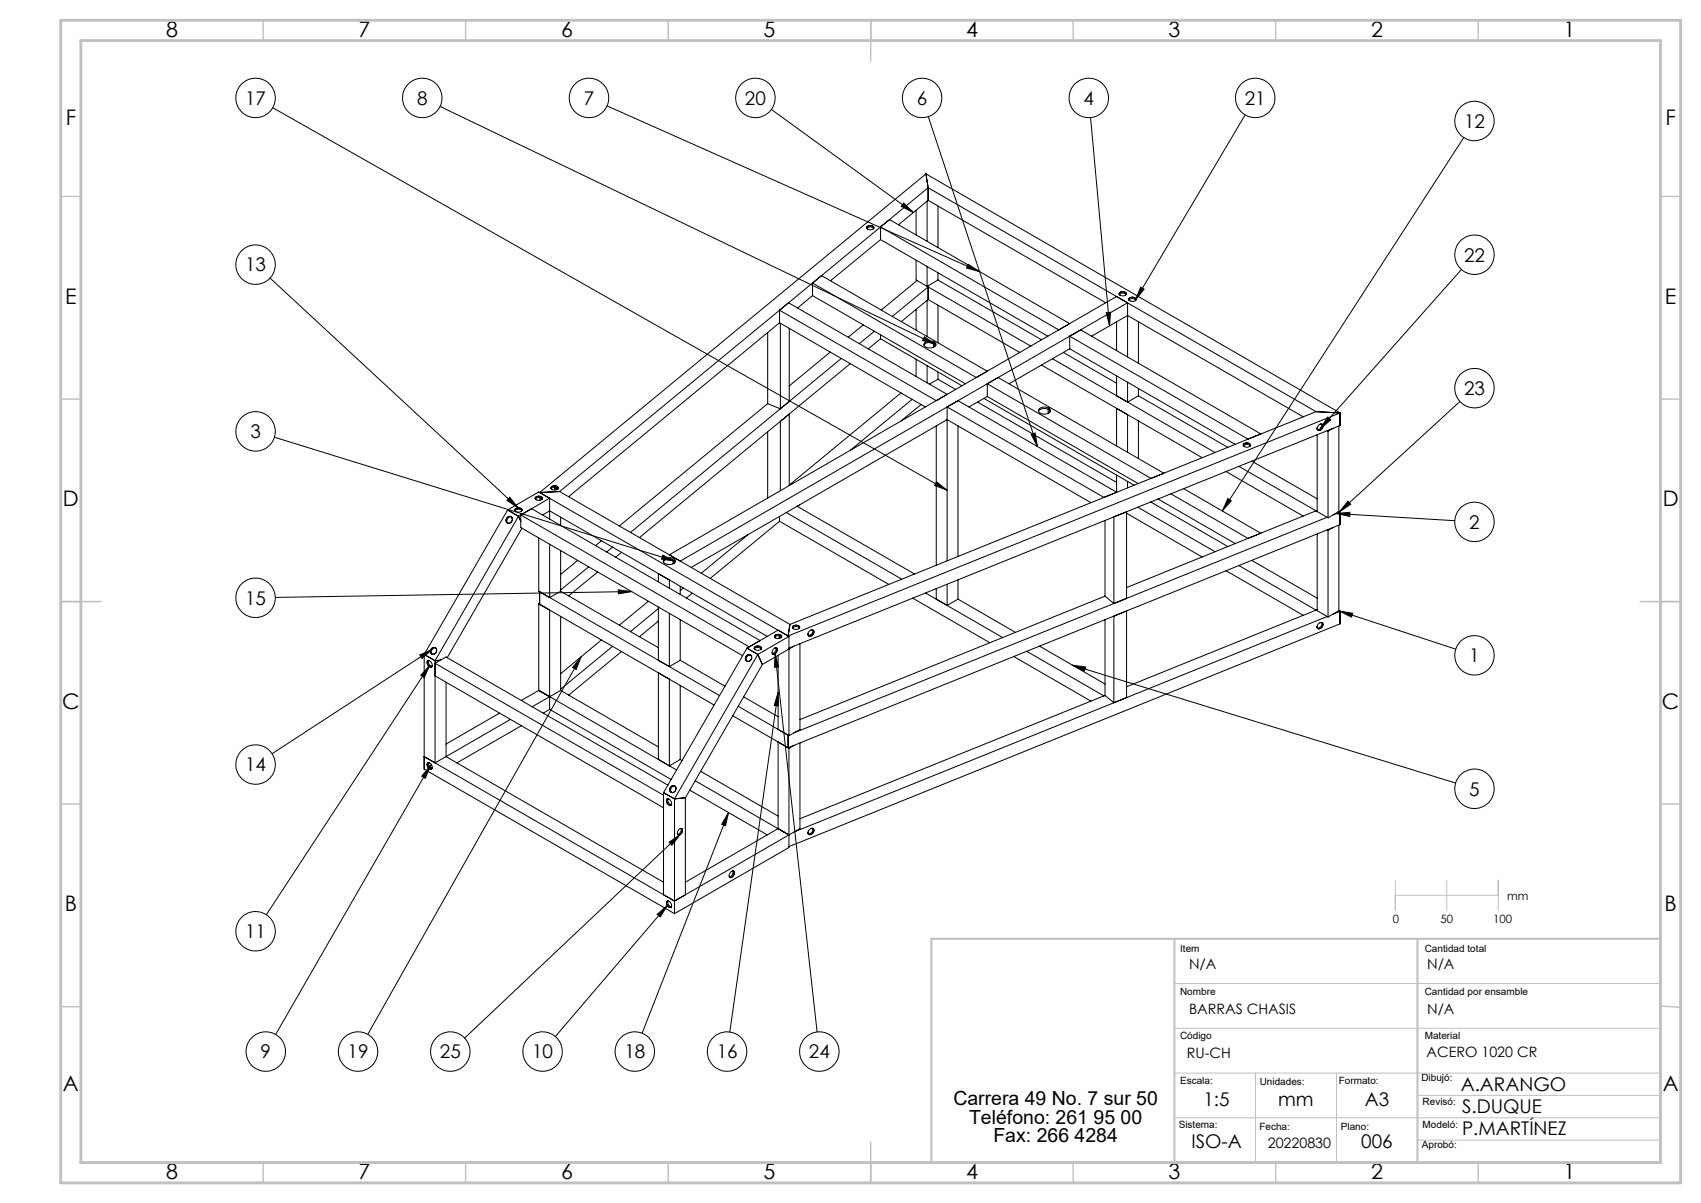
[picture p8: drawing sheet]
<svg xmlns="http://www.w3.org/2000/svg" width="420mm" height="297mm" viewBox="0 0 420 297" stroke-linecap="round" stroke-linejoin="round" font-family="sans-serif">
<g fill="none" stroke="#000" stroke-width=".25">
<path d="M67.3 26.6l166.6 94.4M108.7 26.3l122.3 58.8M149.9 26.1l92 41M190.5 27l35 25.5M229.2 28.8l27 81.4M269.3 29l4.7 51.4M307.4 28.4l-27 45.6M361.4 34l-59.6 92.1M214 56.4a1.25 1.25 0 0 1 1.7 0M214.1 55.9a.93 .93 0 0 1 1-.3 .93 .93 0 0 1 .6 .8 1.07 1.07 0 0 1-1.7-.2zM214.2 56.5l-.1-.1a.65 .65 0 0 1 .2-.7 .65 .65 0 0 1 .8 0l.7 .4-.2 .4M217.4 56l2.2-1.8 44.5 25.7-2.7 1.6z"/>
<path d="M217.4 59.2l41.3 23.8M217.4 59.2l-12.3 10.1M217.4 56v3.2M223.1 50.1l2.4 2.4-3-1.6zM226.2 51.9v6.1M228.6 42.9l-95.4 78.7 5-.2M228.6 42.9l.6 3.5M228.6 42.9l102.3 59M228.9 49.7v9.8M229.2 46.4l-91 75M229.2 46.4v3.1M229.2 49.5l-7.3 6"/>
<path d="M229.2 46.4l95.7 55.2M229.2 49.5l43.8 25.3M231.6 50.9v10.2M66.7 68.6l61.3 56.8M192.5 79.7l-52.1 42.9M192.5 79.7l36 20.8M192.5 79.7v-3.1l38.7 22.3M192.7 79.8v21.1l-3.2-1.2M194.7 74.8l39.2 22.6M200.6 73l-3.7 3.1M200.6 73l37.8 21.8M202.8 68l41 23.6-2.7 1.6-40.5-23.3v3.1"/>
<path d="M226.2 64.2v4.9l2.7 1.6M226.2 76.4v5.1M226.4 69.2l-8.8 7.3M228.9 65.8v4.9M228.9 74.2v8.9M229.1 70.6l.1 .2M229.2 70.8v3.1M229.2 70.8l-8.9 7.3M229.2 73.9l-6.7 5.5M229.2 70.8l25.3 14.6M229.2 73.9l22.6 13.1M231.6 67.3v1.8"/>
<path d="M231.6 75.3v9.3M231.6 69.1l-2.7 1.6M231.6 69.1l25.6 14.8M239.1 65.3l2.8 1.8-3.2-.9zM273.2 77.2l1-.1-.2 3.3zM275.7 79.4v7.2M276.4 72.7a1.19 1.19 0 0 1 1.7 0M276.5 72.2a.91 .91 0 0 1 .9-.2 .91 .91 0 0 1 .7 .7 1.12 1.12 0 0 1-1.8-.2zM276.5 72.8a.54 .54 0 0 1 0-.7 .54 .54 0 0 1 .6-.1 .59 .59 0 0 1 .8 .1 .59 .59 0 0 1 0 .7M278.4 74.8v13.3M278.4 74.8l-2.7-1.6-110.4 63.8M278.4 74.8l-110.4 63.7"/>
<path d="M278.8 74.1a1.19 1.19 0 0 1 1.7 0M278.9 73.6a.93 .93 0 0 1 .9-.3 .93 .93 0 0 1 .7 .8 1.1 1.1 0 0 1-1.8-.2zM278.9 74.2a.54 .54 0 0 1 0-.7 .54 .54 0 0 1 .6-.1 .59 .59 0 0 1 .8 .1 .59 .59 0 0 1 0 .7M281.1 79.4v10.3M281.6 70.9l.9 .5-2.1 2.6zM360.9 66.5l-34.9 39.3M189.5 82.1v17.6M189.5 99.7l-36.6 30.2M194.9 81.1v18M205 86.9l-10.1 8.4M207.7 88.5l-52 42.9M209.9 89.8l-52 42.9"/>
<path d="M213.1 80.2l-3.7 3.1M215.9 81.8l-3.7 3M217.4 83.6l-3 2.5M217.4 82.7v.9M217.4 83.6l20.1 11.6M222.5 97l-27.6 22.8M225.2 98.6l-15.2 12.6M226.2 88.7v4.3M227.4 99.9l-4.9 4M228.1 85.2a1.92 1.92 0 0 1 2.4-.5v1.1M228.2 83.1l2.8 2-3.2-1zM228.2 84.7a1.94 1.94 0 0 1 2.9 .2 1.5 1.5 0 0 1-2.1 .9l-.7-.4-.2-.3z"/>
<path d="M228.9 90.3v4.2M231.1 85.2l-.3-.3v.6M231.6 91.8v1.8M231.6 93.6l-2.1 1.3M231.6 93.6l4.4 2.6M241.4 99.3l34.3 19.8M242.9 98.4l37.1 21.4M243.8 94.8l2.7-1.6 40.9 23.6-3.2 1.3zM243.8 97.9l37.2 21.5M243.8 97.9l-4.5 2.6M243.8 94.8v3.1M257.2 90.1l39.6 22.9"/>
<path d="M259.9 88.6l40.1 23.1M262.6 87l13.1 7.6M264.1 83l2.7-1.5 44.5 25.6-3.1 1.3zM264.1 86.1l40.9 23.6M264.1 83v3.1M264.1 86.1l-15 8.7M269.5 83l8.9-5.1 43.4 25M275.7 92.8v4.9l2.7 1.6M278.4 94.4v4.9M281.1 95.9v1.8M281.1 97.7l-2.7 1.6M281.1 97.7l22.1 12.8"/>
<path d="M360.5 99.1l-29.8 27.3M67.8 107.9l98.9 30.6M189.5 106.6v16.3M192.7 104v17.1M194.9 102.2v17.7M231.2 105.2v34.4M231.2 119l2.7 2-3.1-1.2zM233.9 100.5l2.6-1.6 39.2 22.6-3.1 1.3zM233.9 100.5v38M236.5 105.2v32.2M254.6 107.2l1-.3 .6 3.3zM256.4 101.6a1.81 1.81 0 0 1 2.4-.6v1.1"/>
<path d="M256.7 100.9a1.99 1.99 0 0 1 2.7 .3 1.58 1.58 0 0 1-2.4 .9l-.6-.5zM259.4 101.6l-.3-.4v.7M275.7 110.1v-9.3l2.7 1.6v9.3M275.7 117.3v4.2M278.4 118.8v1.6M281.1 103.9v9.3M302.7 116.4l19.1 11M305.9 115.1l19 11M307 110.1a1.15 1.15 0 0 1 1.7 0M307.1 109.6a.93 .93 0 0 1 1-.3 .93 .93 0 0 1 .6 .8 1.1 1.1 0 0 1-1.7-.2zM307.2 110.2a.54 .54 0 0 1-.1-.7 .54 .54 0 0 1 .7-.1 .59 .59 0 0 1 .7 .1 .59 .59 0 0 1 .1 .7M309.1 113.8l16.1 9.4"/>
<path d="M324.9 101.6l-129.8 52.6M324.9 101.6l6 .3M325.2 105.6v.2M325.2 107.3v19l2.7 1.5M325.6 104.9a.62 .62 0 0 1 1 0 .62 .62 0 0 1-.2 .9 .62 .62 0 0 1-.7 .5 .62 .62 0 0 1-.5-.8zM325.9 104.7a.55 .55 0 0 1 .7 .2 .55 .55 0 0 1 0 .7 .71 .71 0 0 1-.7 .7 .71 .71 0 0 1-.7-.5M326.4 104.7a1.11 1.11 0 0 1-1.1 1.3M327.7 106.3l.2 .2M327.8 103l.8 .7-2.6 2.1zM327.9 106.5v21.3M329.1 105.7l-1.2 .8M330.6 105.2v21.1"/>
<path d="M330.9 101.9v3.2l-136.1 54.9M330.9 101.9l-136.3 55.1 .5-2.8M125.2 127.8a.78 .78 0 0 1 1.2 0 .78 .78 0 0 1-.3 1.2 .75 .75 0 0 1-1.1-.1 .75 .75 0 0 1 .2-1.1zM125.3 125.9l-20.6 35.7M125.3 125.9l2.7 1.6M125.3 125.9l7.7-4.4 61.8 35.6M125.9 122.8l2.1 2.6-2.8-1.9zM126.3 127.6a.94 .94 0 0 0-1 .5 .94 .94 0 0 0 .1 1M126.4 127.8l.1 .1M127.2 126.1a1.16 1.16 0 0 1 1.7 0M127.3 125.6a.91 .91 0 0 1 .9-.2 .91 .91 0 0 1 .7 .7 1.07 1.07 0 0 1-1.8-.2zM127.3 126.2a.52 .52 0 0 1 0-.7 .52 .52 0 0 1 .7-.1 .57 .57 0 0 1 .7 .1 .57 .57 0 0 1 0 .7"/>
<path d="M128 127.5l7.7-4.5v5.2M128 127.5l-20.6 35.6M128 127.5l.6 1.2M128.9 130.4l-18.5 32M131.3 125.6l56.4 32.5M132.2 123.2a1.24 1.24 0 0 1 1.7 0M132.3 122.7a.93 .93 0 0 1 .9-.2 .93 .93 0 0 1 .7 .7 1.06 1.06 0 0 1-1.8-.2zM132.3 123.3h-.1a.66 .66 0 0 1 .3-.8 .66 .66 0 0 1 .7 0l.7 .4-.2 .4M133 132.8v13.2l44.7 25.7M133.3 122.9v.6M134 127.1l1.7-1 53.7 31M135.7 134.4v13.1l2.7-1.5"/>
<path d="M136.1 120.3a1.05 1.05 0 0 1 1.7 .2 1.07 1.07 0 0 1-1.8-.1zM136.1 120.6a1.19 1.19 0 0 1 1.7 0M136.2 120.8a.54 .54 0 0 1 0-.7 .54 .54 0 0 1 .7-.2 .59 .59 0 0 1 .7 .1 .59 .59 0 0 1 .1 .8M137 120.3l.2 .6 .5-.4M137.4 120.4l-.3 .3M138.2 121.4l56.9 32.8M138.4 127.7v2M138.4 135.9v10.1M142.6 138.4l-4.2 3.4M145.3 139.9l-6.9 5.8M148.5 133.5l-1.4 1.2M151.2 135.1l-1.4 1.2"/>
<path d="M153.5 136.4l-1.5 1.1M163.7 137.1l3 1.4-3.4-.5zM163.8 138.7a1.81 1.81 0 0 1 2.4-.5v1M163.9 138.1a1.89 1.89 0 0 1 2.9 .4 1.67 1.67 0 0 1-2.5 .7l-.5-.5zM166.7 138.7l-.2-.3v.6M184.8 131.9l-11.7 9.6M192.5 128.7l-17.1 14.1M192.5 127.5v1.2M192.5 128.7l27 15.6M194.1 126.5l28.5 16.5M196.8 125l29 16.7M197.4 124.7l-.5 .3"/>
<path d="M269.4 124.1l-35.5-20.5-63.2 36.5M272.8 128.5v18.7M278.2 126.7l18.6 10.8M281 125.2l19 11M284.1 123.9l19.1 11M285.9 123.2l19.1 11M292.3 120.6l19 11.1-3.1 1.2-19.1-11M303.2 123.1l.8 .5-2.2 2.5zM305.9 139.6l19 11M309.1 138.4l16.1 9.3M324.9 126.1l-46.7 19M324.9 126.1h.3"/>
<path d="M325.2 131.8v19l2.7 1.5M327.7 127.7l-131.7 53.2M327.7 130.8l.2 .1M327.9 130.9v21.4M329.1 130.2l-1.2 .7M330 126.8l3.3-.3v1zM330 126.8l29.2 1.7M330.4 126.4h.5M330.6 129.6v21.2M330.6 126.3l-2.7 1.5M330.6 126.3l.3 .1M330.9 126.4v3.1l-136.3 55.1v-3.1l-12.3-7.1"/>
<path d="M330.9 126.4l-1.8 .7M332.8 123.8l.7 .7-2.8 1.9zM107.6 160a.95 .95 0 0 0-1 .4 .95 .95 0 0 0 .1 1.1M133 149.1l2.7 1.5v24.5M133 149.1v21.4M133.2 146.1v3.1l43.1 24.9M133.2 148.9l-.2 .2M138.4 146l24.2 13.9M138.4 152.2v18.3M147.6 141.2l-7.2 5.9M148.5 158l-10.1 8.3M151.2 159.6l-12.8 10.5"/>
<path d="M152.6 145.6l3.4 .4-3.3 .6zM156 146l-88 1.5M160.1 148.4l-7.2 5.9M162.6 150.2l-6.9 5.7M162.6 153.3l-4.7 3.9M162.6 143.6v-2l2.7 1.6v2M162.6 149.9v13.1l2.7 1.6M165.3 151.4v13.2M168 144.7v2.1M168 153v10M168.7 145.2l-.7 .6M170.9 146.5l-1.4 1.1"/>
<path d="M185 159.7l-56.4-32.6v3.1l54.8 31.7M186.3 159.8a1.1 1.1 0 0 1 1.7 .3 1.03 1.03 0 0 1-1.8-.1zM191.3 157.3a1.19 1.19 0 0 1 1.7 0M191.3 159.9l.5 .1 .1 .4M191.4 156.8a1.17 1.17 0 0 1 1.6 .4 1.06 1.06 0 0 1-1.8-.1zM191.4 157.4h-.1a.65 .65 0 0 1 .3-.7 .65 .65 0 0 1 .7-.1l.7 .4-.2 .4M191.6 159.9a1.21 1.21 0 0 1-.9 1.5M192.1 155.6l-7.7 4.4M192.4 157v.6M194.8 157.1v24.5M194.8 157.1l-7.7 4.5M195.7 155a1.24 1.24 0 0 1 1.7 0"/>
<path d="M195.8 154.5a.93 .93 0 0 1 1-.2 .93 .93 0 0 1 .6 .7 1.06 1.06 0 0 1-1.7-.2zM195.9 155.2l-.1-.1a.66 .66 0 0 1 .2-.7 .66 .66 0 0 1 .7 0l.7 .4-.1 .4M196 159.5l-7.8 4.5M197.5 159v21.1l-2.7 1.5M199.5 156.4v.2M199.7 155.9a.62 .62 0 0 1 .8-.4 .62 .62 0 0 1 .4 .7 .76 .76 0 0 1-.5 .8 .76 .76 0 0 1-.9-.4zM200.2 155.5a.59 .59 0 0 1 .8 .4 .59 .59 0 0 1-.3 .7 .61 .61 0 0 1-.6 .5 .61 .61 0 0 1-.6-.5M200.7 155.5a1.04 1.04 0 0 1-1.1 1.3M225.4 147.7l19 11M228.5 146.4l19.1 11M231.2 145.3v2.6M233.9 144.2v5.3l2.6-1.6"/>
<path d="M236.5 143.2v4.7M236.5 147.9l14.3 8.2M256.7 159.5l16.1 9.4M272.8 147.2l-75.3 30.5M272.8 147.2l2.2 1.8v-21.4l3.2-1.2v21.3M272.8 153v18.7M275 152.1v21.4l-2.2-1.8M278.2 150.8v21.4M302.7 140.9l19.1 11M324.9 150.6h.3M324.9 150.6l-46.7 18.9M325.2 154.6v.2"/>
<path d="M325.5 154.1a.65 .65 0 0 1 1-.3 .65 .65 0 0 1-.1 1 .65 .65 0 0 1-1 .4 .65 .65 0 0 1 .1-1.1zM325.9 153.7a.55 .55 0 0 1 .7 .2 .55 .55 0 0 1 0 .7 .72 .72 0 0 1-.7 .6 .72 .72 0 0 1-.7-.4M326.4 153.7a1.11 1.11 0 0 1-1.1 1.3M327.7 152.2l-131.7 53.2M330.4 150.9h.5M330.6 150.8l.3 .1M330.6 150.8l-2.7 1.5M330.7 150.8l3.3 .6-.3 1zM330.7 150.8l28.7 9.5M330.9 150.9v3.1l-136.1 55M330.9 150.9l-1.8 .7M103.6 161.7l3.1-1.4-2.5 2.3z"/>
<path d="M104.7 161.6l2.7 1.5M104.7 161.6v28.3l61.8 35.7M105.6 163.2a.97 .97 0 0 1 .9 .4 .97 .97 0 0 1 0 1.1 1.11 1.11 0 0 1-.9-1.5zM105.8 163.1a1.15 1.15 0 0 0 .9 1.4M106 163.1a.58 .58 0 0 0-.6 .4 .58 .58 0 0 0 .3 .7 .52 .52 0 0 0 .4 .5 .52 .52 0 0 0 .6-.3M106.1 164.2l-1.4 3.1-.8-.6zM106.1 164.2l-40.3 61.6M106.6 160a.78 .78 0 0 1 1.2 .2 .78 .78 0 0 1-.4 1.2 .78 .78 0 0 1-1.2-.3 .78 .78 0 0 1 .4-1.1zM106.7 160.3l-39.5 25.8M107.1 161.5l-.2 .1M107.4 166.9l56.4 32.5M107.4 163.1v25.2l2.7-1.5"/>
<path d="M108.8 163l-1.4 .1M110.1 168.4v18.4M123.3 176.1l-13.2 7.6M126 177.6l-15.9 9.2M128.7 179.2l-15.9 9.1M133 170.5l2.7 1.5M133 170.5l-4.3 2.4M133.2 170.6l33.9 19.5M135.7 175.1l30 17.3M135.7 172l-4.3 2.5M135.7 175.1l-1.6 1M138.4 170.5l-2.7 1.5"/>
<path d="M138.4 170.5l24.2 13.9M143.5 162.2l-1.2 3.1-.9-.5zM143.5 162.2l-52.7 93.2M153.5 160.9l-13.1 10.7M162.6 166.1l2.7 1.6v21.4l-2.7-1.6zM168 163l11 6.4M168 169.2v18.3M168 163l-2.7 1.6M180.9 176.7l13.9 8M183.6 172l8.5 4.9M184.3 162a.78 .78 0 0 1 1.2-.1 .78 .78 0 0 1-.3 1.2 .75 .75 0 0 1-1-.1 .75 .75 0 0 1 .1-1zM184.4 160l2.7 1.6"/>
<path d="M184.4 160l-20.6 35.7M185.4 161.7a.97 .97 0 0 0-1 .5 .97 .97 0 0 0 .1 1.1M185.5 161.9l.1 .2M186.3 160.2a1.19 1.19 0 0 1 1.7 0M186.4 160.3a.52 .52 0 0 1 0-.7 .52 .52 0 0 1 .6-.1l.9 .3 .1 .3-.2 .2M187.1 161.6l1.1 2.4M187.1 161.6l-20.6 35.6M188.2 164l-19 33M190.9 160.4l.1-.2a.51 .51 0 0 1 .8-.2 .51 .51 0 0 1 0 .8 .65 .65 0 0 1-.4 .7 .65 .65 0 0 1-.7-.2zM191.4 161.4l.8 3.2-1 .1zM191.4 161.4l10.4 93.4M191.9 160.4a.95 .95 0 0 1-1.2 1l-.1-.2"/>
<path d="M192.1 171l.1 3.3-1-.2zM192.1 161.8v18.3l2.7 1.5M192.1 171l-11.9 83.8M250.3 162.1l19.1 11M253.5 160.8l19.1 11 .2-.1M264.8 164.2l3.3 .5-.3 1zM264.8 164.2l94.6 29.1M272.8 171.7l-75.3 30.4M104.7 186.8l61.8 35.7M105.6 188.4a.99 .99 0 0 1 .9 .4 .99 .99 0 0 1 .1 1 .99 .99 0 0 1-1-.3 .99 .99 0 0 1 0-1.1zM105.8 188.3a1.15 1.15 0 0 0 .9 1.5M106 188.3a.58 .58 0 0 0-.6 .5 .58 .58 0 0 0 .3 .6l.5 .5 .5-.2-.5-.2"/>
<path d="M106.3 189l-1.3 3.2-.9-.6zM106.3 189l-38.2 66.4M106.5 188.8l-.6 .4M110.1 186.8l53.7 31M163.8 195.7v25.2l2.7 1.6M163.8 195.7l2.7 1.5M164.6 197.3a.97 .97 0 0 1 1 .4 .97 .97 0 0 1 0 1.1 1.16 1.16 0 0 1-1-1.5zM164.9 197.2a1.21 1.21 0 0 0 .9 1.5M164.9 193.8l-54.8-31.6-2.7 1.6 56.4 32.5M165.1 197.2a.58 .58 0 0 0-.6 .4 .58 .58 0 0 0 .3 .7 .52 .52 0 0 0 .4 .5 .52 .52 0 0 0 .6-.3M165.7 194.1a.79 .79 0 0 1 1.2 .2 .79 .79 0 0 1-.4 1.2 .75 .75 0 0 1-1-.1 .75 .75 0 0 1 .1-1.1zM166.2 195.6l-.2 .1"/>
<path d="M166.5 197.2v28.4M166.7 194.1a.95 .95 0 0 0-1 .5 .95 .95 0 0 0 .1 1M168 187.5l-2.7 1.6M168 187.5l.4 .3M169.2 197l-2.7 .2M169.2 197v23.9M170.3 195.1l19.1 11M171.7 192.8l23.1 13.3M173 190.4l19.1 11.1M192.1 183.2v21.4l-22.9 13.2M194.8 184.7v24.5l-28.3 16.4M196 184l-1.2 .7"/>
<path d="M197.5 183.4v21.2l-2.7 1.5M165.2 207.9l2.8-1.9-2.1 2.7zM167.6 204.8a.52 .52 0 0 1 .8-.2 .52 .52 0 0 1 0 .8 .67 .67 0 0 1-.4 .7 .67 .67 0 0 1-.7-.2v-.4zM168 206l-53.3 50.3M168 204.6l.3-.1 .2 .5M168.2 204.5a1.21 1.21 0 0 1-.9 1.5M168.5 205a.84 .84 0 0 1-.3 .9 .84 .84 0 0 1-.9 0v-.1M179.9 200.6l-.8 3.3-.9-.4zM179.9 200.6l-21.4 54.5M180.6 215.2a.5 .5 0 0 1 .7 0 .5 .5 0 0 1-.1 .7 .67 .67 0 0 1-.4 .7 .67 .67 0 0 1-.7-.2v-.6zM180.8 215.1v-.1a.58 .58 0 0 1 .6 .5 .58 .58 0 0 1-.3 .6l-.7 .6-.3-.1v-.3M180.9 215a1.17 1.17 0 0 1-.8 1.5"/>
<path d="M194.8 206.1l-28.3 16.4M199.7 204.9a.62 .62 0 0 1 .8-.4 .62 .62 0 0 1 .4 .7 .83 .83 0 0 1-.5 .8 .83 .83 0 0 1-.9-.2zM200.2 204.5a.59 .59 0 0 1 .8 .4 .59 .59 0 0 1-.3 .7 .61 .61 0 0 1-.7 .5 .61 .61 0 0 1-.5-.7M200.7 204.5a1.04 1.04 0 0 1-1.1 1.3M162.2 225.7l2.6-2.1-1.8 2.8zM164.6 222.5a.97 .97 0 0 1 1 .5 .97 .97 0 0 1 0 1 1.16 1.16 0 0 1-1-1.5zM164.8 223.6l-27.7 32.3M164.9 222.4a1.15 1.15 0 0 0 .9 1.5M165.1 222.5a.58 .58 0 0 0-.6 .4 .58 .58 0 0 0 .3 .7 .52 .52 0 0 0 .4 .5 .52 .52 0 0 0 .6-.4"/>
<circle cx="63.1" cy="24.2" r="4.9"/>
<circle cx="104.3" cy="24.2" r="4.9"/>
<circle cx="145.4" cy="24.2" r="4.9"/>
<circle cx="186.5" cy="24.2" r="4.9"/>
<circle cx="227.7" cy="24.2" r="4.9"/>
<circle cx="268.8" cy="24.2" r="4.9"/>
<circle cx="309.9" cy="24.2" r="4.9"/>
<circle cx="364.1" cy="29.9" r="4.9"/>
<circle cx="63.1" cy="65.4" r="4.9"/>
<circle cx="364.1" cy="62.9" r="4.9"/>
<circle cx="364.1" cy="95.8" r="4.9"/>
<circle cx="63.1" cy="106.5" r="4.9"/>
<circle cx="364.1" cy="128.9" r="4.9"/>
<circle cx="63.1" cy="147.6" r="4.9"/>
<circle cx="364.1" cy="161.8" r="4.9"/>
<circle cx="63.1" cy="188.8" r="4.9"/>
<circle cx="364.1" cy="194.7" r="4.9"/>
<circle cx="63.1" cy="229.9" r="4.9"/>
<circle cx="65.6" cy="259.6" r="4.9"/>
<circle cx="88.4" cy="259.6" r="4.9"/>
<circle cx="111.2" cy="259.6" r="4.9"/>
<circle cx="134" cy="259.6" r="4.9"/>
<circle cx="156.8" cy="259.6" r="4.9"/>
<circle cx="179.5" cy="259.6" r="4.9"/>
<circle cx="202.3" cy="259.6" r="4.9"/>
</g>
<path d="M344.5 217.3v7.5M357.2 217.3v7.5M369.9 217.3v7.5M344.5 221h25.4M290 242.8h120M290 253.9h120M290 264.9h120M290 276h120M310 264.9v22.1M330 264.9v22.1M350 270.4h60M350 281.5h60" fill="none" stroke="#c0c0c0" stroke-width=".25"/>
<g fill="none" stroke="#c0c0c0" stroke-width=".35">
<path d="M65 5v5M115 5v5M165 5v5M215 5v10M265 5v5M315 5v5M365 5v5M15 48.5h5M410 48.5h5M15 98.5h5M410 98.5h5M15 148.5h10"/>
<path d="M405 148.5h10M15 198.5h5M410 198.5h5M15 248.5h5M410 248.4l5 .3M65 287v5M115 287v5M165 287v5M215 282v10M265 287v5M315 287v5M365 287v5"/>
</g>
<path d="M290 231.8v55.2M350 231.8v55.2M410 231.8h-180v55.2" fill="none" stroke="#c0c0c0" stroke-width=".5"/>
<path d="M15 5h400v287h-400zM20 10h390v277h-390z" fill="none" stroke="#c0c0c0" stroke-width=".7"/>
<path d="M223.1 50.1l2.4 2.4-3-1.6zM228.2 83.1l2.8 2-3.2-1zM239.1 65.3l2.8 1.8-3.2-.9zM231.2 119l2.7 2-3.1-1.2zM273.2 77.2l1-.1-.2 3.3zM281.6 70.9l.9 .5-2.1 2.6zM254.6 107.2l1-.3 .6 3.3zM327.8 103l.8 .7-2.6 2.1zM303.2 123.1l.8 .5-2.2 2.5zM332.8 123.8l.7 .7-2.8 1.9zM330 126.8l3.3-.3v1zM330.7 150.8l3.3 .6-.3 1zM264.8 164.2l3.3 .5-.3 1zM191.4 161.4l.8 3.2-1 .1zM192.1 171l.1 3.3-1-.2zM179.9 200.6l-.8 3.3-.9-.4zM162.2 225.7l2.6-2.1-1.8 2.8zM165.2 207.9l2.8-1.9-2.1 2.7zM106.3 189l-1.3 3.2-.9-.6zM143.5 162.2l-1.2 3.1-.9-.5zM106.1 164.2l-1.4 3.1-.8-.6zM103.6 161.7l3.1-1.4-2.5 2.3zM152.6 145.6l3.4 .4-3.3 .6zM163.7 137.1l3 1.4-3.4-.5zM125.9 122.8l2.1 2.6-2.8-1.9z" fill="#000"/>
<g font-size="5.3">
<text x="41" y="9">8</text>
<text x="88.5" y="9">7</text>
<text x="138.5" y="9">6</text>
<text x="188.5" y="9">5</text>
<text x="238.5" y="9">4</text>
<text x="288.5" y="9">3</text>
<text x="338.5" y="9">2</text>
<text x="386" y="9">1</text>
<text x="16.2" y="30.8">F</text>
<text x="411.2" y="30.8">F</text>
<text x="16.1" y="75">E</text>
<text x="411.1" y="75">E</text>
<text x="15.5" y="125">D</text>
<text x="410.5" y="125">D</text>
<text x="15.4" y="175">C</text>
<text x="410.4" y="175">C</text>
<text x="16" y="225">B</text>
<text x="411" y="225">B</text>
<text x="15.5" y="269.3">A</text>
<text x="410.5" y="269.3">A</text>
<text x="41" y="291">8</text>
<text x="88.5" y="291">7</text>
<text x="138.5" y="291">6</text>
<text x="188.5" y="291">5</text>
<text x="238.5" y="291">4</text>
<text x="288.5" y="291">3</text>
<text x="338.5" y="291">2</text>
<text x="386" y="291">1</text>
</g>
<g font-size="4.8">
<text x="235.4" y="272.9">Carrera 49 No. 7 sur 50</text>
<text x="239.3" y="277.4">Teléfono: 261 95 00</text>
<text x="245.3" y="281.9">Fax: 266 4284</text>
</g>
<g font-size="4.7">
<text x="60.5" y="25.9">17</text>
<text x="103" y="25.9">8</text>
<text x="144.2" y="25.9">7</text>
<text x="183.9" y="25.9">20</text>
<text x="226.4" y="25.9">6</text>
<text x="267.6" y="25.9">4</text>
<text x="307.4" y="25.9">21</text>
<text x="361.5" y="31.6">12</text>
<text x="361.5" y="64.6">22</text>
<text x="60.5" y="67">13</text>
<text x="361.5" y="97.5">23</text>
<text x="61.8" y="108.2">3</text>
<text x="362.8" y="130.5">2</text>
<text x="60.5" y="149.3">15</text>
<text x="362.8" y="163.5">1</text>
<text x="60.5" y="190.4">14</text>
<text x="362.8" y="196.4">5</text>
<text x="60.5" y="231.6">11</text>
<text x="64.4" y="261.3">9</text>
<text x="85.8" y="261.3">19</text>
<text x="108.6" y="261.3">25</text>
<text x="131.4" y="261.3">10</text>
<text x="154.2" y="261.3">18</text>
<text x="177" y="261.3">16</text>
<text x="199.7" y="261.3">24</text>
<text x="360.7" y="269.2">A.ARANGO</text>
<text x="297.2" y="272.9">1:5</text>
<text x="315.6" y="272.9">mm</text>
<text x="337" y="272.9">A3</text>
<text x="361" y="274.8">S.DUQUE</text>
<text x="361" y="280.2">P.MARTÍNEZ</text>
<text x="294.2" y="283.5">ISO-A</text>
<text x="336.1" y="283.5">006</text>
</g>
<g font-size="3.5">
<text x="293.6" y="239.2">N/A</text>
<text x="352.4" y="239.2">N/A</text>
<text x="293.6" y="250.2">BARRAS CHASIS</text>
<text x="352.4" y="250.2">N/A</text>
<text x="293.1" y="261.2">RU-CH</text>
<text x="352.2" y="261.1">ACERO 1020 CR</text>
<text x="313" y="283.5">20220830</text>
</g>
<g font-size="2.8">
<text x="343.9" y="227.8">0</text>
<text x="355.7" y="227.8">50</text>
<text x="368.7" y="227.8">100</text>
<text x="372.2" y="222.3">mm</text>
</g>
<g font-size="2.5">
<text x="291.4" y="235.1">Item</text>
<text x="351.8" y="235.1">Cantidad total</text>
<text x="291.4" y="245.5">Nombre</text>
<text x="351.8" y="245.5">Cantidad por ensamble</text>
<text x="291.4" y="256.5">Código</text>
<text x="351.8" y="256.5">Material</text>
<text x="291.4" y="267.7">Escala:</text>
<text x="311" y="267.8">Unidades:</text>
<text x="330.6" y="267.7">Formato:</text>
<text x="351" y="267">Dibujó:</text>
<text x="351.3" y="272.9">Revisó:</text>
<text x="291" y="278.4">Sistema:</text>
<text x="311" y="279">Fecha:</text>
<text x="331.1" y="279">Plano:</text>
<text x="351.3" y="278.4">Modeló:</text>
<text x="351.1" y="283.5">Aprobó:</text>
</g>
</svg>
